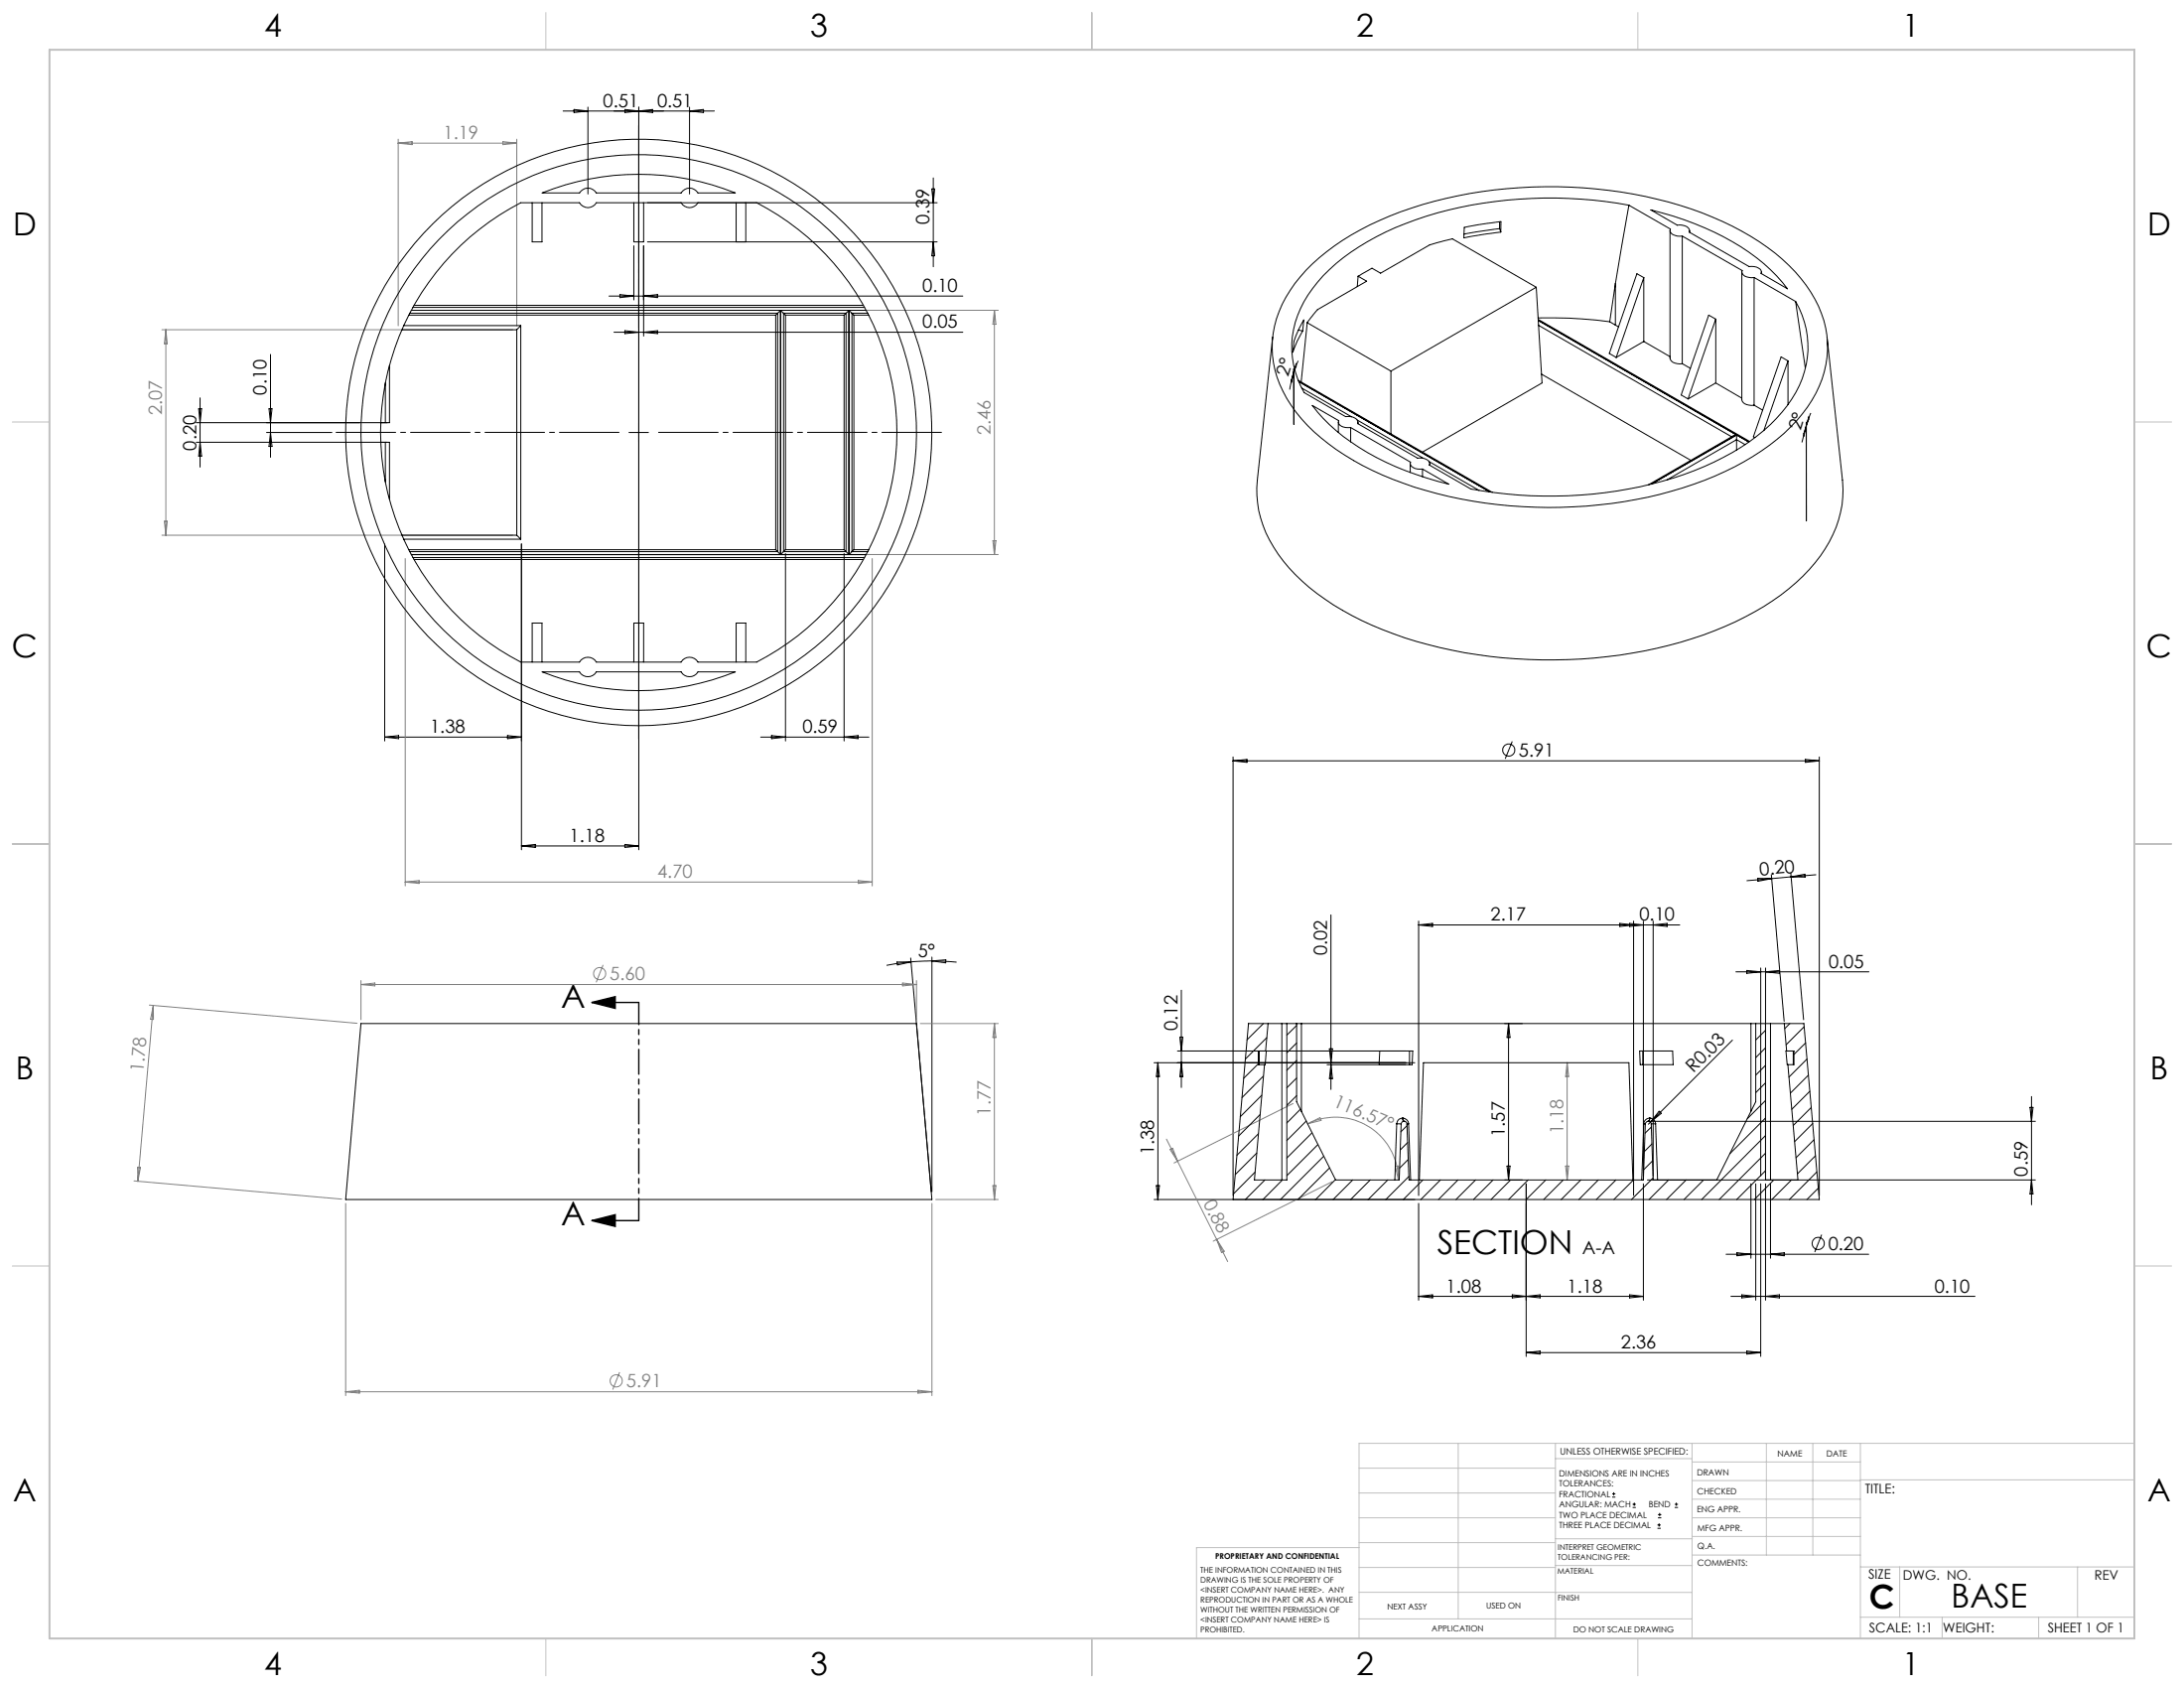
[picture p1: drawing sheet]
<svg xmlns="http://www.w3.org/2000/svg" width="559mm" height="432mm" viewBox="0 0 559 432" stroke-linecap="round" stroke-linejoin="round" font-family="sans-serif">
<g fill="none" stroke="#808080" stroke-width=".25">
<path d="M101.9 35.6v47.7M101.9 36.6h30.3M101.9 36.6l3.5-.4v.8zM128.7 36.2l3.5 .4-3.5 .4zM132.2 35.6v47.7M200.7 79.4h54.7M254.4 79.4v62.5M254.4 79.4l.4 3.5h-.8zM41.4 84.3h89.8M42.4 84.3v52.6M42.4 84.3l.4 3.6h-.7zM41.4 136.9h89.8"/>
<path d="M42.1 133.3h.7l-.4 3.6zM254 138.3h.8l-.4 3.6zM103.7 142.9v83.7M200.7 141.9h54.7M223.2 142.9v83.7M103.7 225.6h119.5M103.7 225.6l3.5-.4v.8zM219.6 225.2l3.6 .4-3.6 .4zM38.2 257.1l53.2 4.7M39.2 257.2l-3.9 45M39.2 257.2l.1 3.6-.8-.1zM92.4 250.8v10"/>
<path d="M92.4 251.8h142.1M92.4 251.8l3.5-.3v.7zM154.3 246.8l-1.8 4.5M230.9 251.5l3.6 .3-3.6 .4zM234.5 250.8v10M235.5 261.8h19.9M254.4 261.8v45M254.4 261.8l.4 3.6h-.8zM401 271.9v29.9M401 271.9l.4 3.5h-.8zM35.2 298.6l.7 .1-.6 3.5zM298.5 291.4l2.8 5.7"/>
<path d="M299.4 294l.6-.3 1.3 3.4zM301.3 297.1l12.8 25.6M330.8 282.3l-30.4 15.2M334.6 287.5a16.1 16.1 0 0 1 23.2 14.3M334.6 287.5l3.1-1.6 .3 .7zM357 298.3h.8v3.5zM400.6 298.3h.8l-.4 3.5zM34.3 302.1l53.1 4.6M88.4 307.8v49.2M238.4 307.8v49.2M239.4 306.8h16M254 303.3h.8l-.4 3.5z"/>
<path d="M311.3 317l1.9 3.1-.7 .3zM340.9 302.3l-30.5 15.2M88.4 356h150M88.4 356l3.6-.4v.8zM158.5 351l-1.7 4.5M234.9 355.6l3.5 .4-3.5 .4z"/>
<circle cx="153.4" cy="249.1" r="1.55"/>
<circle cx="157.7" cy="353.2" r="1.55"/>
</g>
<g fill="none" stroke="#000" stroke-width=".25">
<path d="M144.1 28.4h38.7M146.9 28l3.5 .4-3.5 .4zM150.4 27.4v22.2M159.9 28v.8l7.1-.8v.8zM163.4 27.4v190M176.4 27.4v22.2M176.4 28.4l3.6-.4v.8zM136.2 51.9v10h2.5v-10M138.7 49.4a66.5 66.5 0 0 1 49.4 0h-9.5a2.49 2.49 0 0 0-4.3 0h-21.7a2.49 2.49 0 0 0-4.3 0zM162.2 51.9v10h2.5v-10M174.3 51.9a2.46 2.46 0 0 0 4.3 0M188.3 51.9v10"/>
<path d="M190.8 51.9v10M193.6 51.9a66 66 0 0 1 0 117.5h-15a2.49 2.49 0 0 0-4.3 0h-21.7a2.49 2.49 0 0 0-4.3 0h-15.1a66 66 0 0 1 0-117.5h15.1a2.46 2.46 0 0 0 4.3 0h87.2M238.4 48.3h.7l-.3 3.6zM238.8 45.5v22.7M374.7 58.2l9.3-1.5v2.7l-9.5 1.5zM383.7 58.5l-9.1 1.4M383.7 56.7v1.8M383.7 58.5l.3 .9M416.8 52.5l10.6 6.1a1.23 1.23 0 0 0 1.2 1.6l1.8 .2M416.8 52.5a108.8 108.8 0 0 0-57.2 4.7 56 56 0 0 0-22.5 14.9 24 24 0 0 0-4.3 26.6l.9 1.7 10.6 6.2a2.66 2.66 0 0 1 3.2 1.4l-.2 .3 15.4 8.9a2.67 2.67 0 0 1 3.1 1.4l-.1 .4 10.6 6.1a107.1 107.1 0 0 0 59.8-5.8 51.6 51.6 0 0 0 21.2-15.5 23.6 23.6 0 0 0 2.1-26.7M416.8 52.5l-3.5 20.1M422.4 53.7a70.9 70.9 0 0 1 28.9 13.8 40.3 40.3 0 0 1 6 6.4l-6.7-3.9a1.56 1.56 0 0 0-1.8-1.8h-1.3l-15.3-8.8a1.55 1.55 0 0 0-1.8-1.8h-1.2z"/>
<path d="M427.3 59v32.7a2.22 2.22 0 0 0 2.5 1.4l.6-.1M432.3 59v.4M105.2 79.4h116.4M105.7 78.6h115.5M105.9 78.1h115M155.8 75.7h90.5M158.6 75.4l3.6 .3-3.6 .4zM162.2 62.9v13.8M164.7 62.9v23.1M164.7 75.7l3.5-.3v.7zM165.7 61.9h74.1M199.7 79.4l.8 .7"/>
<path d="M199.7 79.4l-.7 .7M199.7 79.4v62.5M217.2 79.4l.8 .7M217.2 79.4l-.7 .7M217.2 79.4v62.5M238.8 61.9l.3 3.5h-.7zM334.2 69.1a65.1 65.1 0 0 1 26.9-15.9 116.7 116.7 0 0 1 74.3 1.2 59.8 59.8 0 0 1 25.4 16.9 26 26 0 0 1 6 23.8 34.4 34.4 0 0 1-12.1 17.3 78.7 78.7 0 0 1-33 14.8 117.2 117.2 0 0 1-65.4-4.6 57.8 57.8 0 0 1-24.7-17.2 25.8 25.8 0 0 1-5-23.9 32.2 32.2 0 0 1 7.6-12.4zM347.5 70.7l3.5-2.1 2.2 1.3 12.6-7.2 5.8-1.6 21.5 12.4M347.5 70.7l2.2 1.2-12.6 7.3-2.6 3.4M347.5 70.7l-.2 2.6M393.1 73.5l1.4 24.5-30.5 17.6M393.1 73.5l-37.2 21.4"/>
<path d="M413.3 72.6l-1.4 9.7M413.3 72.6v10.5M420.6 71l-1.8-1-7 20.4 1.7 1M420.6 71v16.3M420.6 71l-7.1 20.4M430.4 60.4l15.4 8.8a1.55 1.55 0 0 0 1.7 1.8h1.3M430.4 60.4v32.6M445.7 69.6v32.7a2.22 2.22 0 0 0 2.5 1.4l.6-.1M448.8 71l10.6 6.1M448.8 71v32.6M450.7 69.6v.4M459.4 77.1l2.5 17"/>
<path d="M69.2 90.7v26.3M98.6 98v10.1M99.7 93.5v14.6h-49.5M102.8 84.3h29.4M103.3 83.3h29.9M104.6 80.6h93.9M104.8 80.1h94.2M132.2 84.3v52.6M133.2 83.3l-1 1M133.2 83.3v54.6M157.1 85h89.2M159.9 84.6l3.5 .4-3.5 .3z"/>
<path d="M164.7 85l3.5-.4v.7zM198.5 80.6v60M199 80.1v61M199 80.1l-.5 .5M200.5 80.1h16M200.5 80.1v61M200.5 80.1l.5 .5M201 80.6v60M201 80.6h15M216 80.6v60M216.5 80.1v61M216.5 80.1l-.5 .5"/>
<path d="M218 80.1h4M218 80.1v61M218 80.1l.5 .5M218.5 80.6h3.7M218.5 80.6v60M325.6 86.3l-3.9 36.5a28.1 28.1 0 0 0 6.7 20.7 61.4 61.4 0 0 0 25.4 17.6 122.2 122.2 0 0 0 67 5.4 89.1 89.1 0 0 0 34.9-14.3 39.3 39.3 0 0 0 14.7-19.2 25.8 25.8 0 0 0 1-10.2l-3.9-36.5M331 95.2l-1 4.5M331 95.2l-.6 2.6zM331 95.1v.1M331 94.3v14.3v-14.2M331.6 93v.7l-.6 1.4zM332.2 92.3l-1.2 2.8"/>
<path d="M332.2 97.3l49.6 28.6M332.2 84.4l1.1 .3M332.3 97.6l48.9 28.3M333.1 99.3l12.7 7.3M333.6 81.8l-.3 2.9a23.5 23.5 0 0 0-2.5 5.4 12.3 12.3 0 0 1 1.4-5.6zM334.5 82.6l-1.6 15.1M334.5 82.6l21.4 12.3M355.9 94.9v16.1M393.5 81.4l1-.1a111.4 111.4 0 0 1 17.4 1M393.6 81.7l54.1 31.2M393.6 82l53.9 31.1-3.2-1.8M393.7 83.2l49.4 28.5"/>
<path d="M394.4 95.7l38.2 22.1M411.9 82.3l1.4 .8M413.3 83.1l.8 .5M420.6 87.3l6.7 3.9M420.6 87.3l-7.1 4.1M430.4 93l2.1 1.2M439 81.6l-1.8-1-7.1 20.4 1.8 1.1M439 98l-7.1 4.1M439 98l6.7 3.8M439 81.6v16.4M439 81.6l-7.1 20.5M457.5 92.3l-1.8-1-7.1 20.4 .4 .2"/>
<path d="M457.5 92.3v11.2M457.5 92.3l-6.2 17.8M50.2 113.1h49.5v14.7M50.8 104.6h.8l-.4 3.5zM51.2 101.8v17.7M51.2 113.1l.4 3.6h-.8zM68.2 110.6h16.7M68.8 104.6h.8l-.4 3.5zM69.2 110.6l.4 3.6h-.8zM98.6 113.1v10.2M160.9 110.6h5M342.4 108v2.6"/>
<path d="M345.6 109.4l15.3 8.8a1.61 1.61 0 0 0 1.8 1.8h1.3M345.6 109.4a2.98 2.98 0 0 1-3.1-1.1v-.7l-6.7-3.9a50.6 50.6 0 0 0 21.2 15.6l8 3 5.7 1.6-6.7-3.9M345.6 109.4v3.6M347.3 107.5l16.9 9.7M347.5 108v.4M360.8 118.6v2.3M364 120v2M365.7 118.1l12.7 7.3M365.8 118.6v.4M444.3 111.3v1.2M444.3 111.3l-.8 .1-21.8 12.6M444.3 112.5v2.6"/>
<path d="M444.3 111.3l-21.8 12.5M444.3 111.3l-21.8 12.6M444.3 112.5l-17.9 10.3M444.3 112.5l2.2 1.2M448.8 103.6l2.2 1.3M462.1 108.2l.1 25.1M462.1 109l-.6 2.5v-.6zM462.1 109l-1.1 4.2M462.2 108v25.2M462.2 108.8l-.1 .2M462.8 106.6v.7l-.6 1.5zM463.3 105.7l-1.1 3.1"/>
<path d="M98.4 139.1v50.4M102.8 136.9h29.4M103.3 137.9h29.9M132.2 136.9l1 1M133.4 139.1v78.3M104.6 140.6h93.9M104.8 141.1h94.2M105.2 141.9h116.4M105.7 142.6h115.5M105.9 143.1h115M198.5 140.6l.5 .5M199 141.1l.7 .8"/>
<path d="M200.5 141.1l-.8 .8M200.5 141.1h16M201 140.6l-.5 .5M201 140.6h15M201 141.6v47.9M216 140.6l.5 .5M216 141.6v47.9M216.5 141.1l.7 .8M218 141.1l-.8 .8M218 141.1h4M218.5 140.6l-.5 .5M218.5 140.6h3.7"/>
<path d="M136.2 169.4v-10h2.5v10M138.7 171.9h9.6a2.49 2.49 0 0 0 4.3 0h21.7a2.49 2.49 0 0 0 4.3 0h9.5a66 66 0 0 1-49.4 0zM162.2 169.4v-10h2.5v10M188.3 169.4v-10h2.5v10M98.4 188.6h35M98.4 188.6l3.6-.4v.7zM129.9 188.2l3.5 .4-3.5 .3zM194.6 188.6h27.7M197.4 188.2l3.6 .4-3.6 .3zM216 188.6l3.5-.4v.7zM315.5 193.6v112.2M315.5 194.6h150"/>
<path d="M315.5 194.6l3.6-.3v.7zM386.9 189.7l-1.8 4.4M461.9 194.3l3.6 .3-3.6 .4zM465.5 193.6v112.2M133.4 216.4h30M133.4 216.4l3.6-.4v.8zM159.9 216l3.5 .4-3.5 .4zM340.5 234v44.7M363 235.6v70.2M363 236.6l3.5-.4v.8zM363 236.6h66.8M414.4 236.2l3.6 .4-3.6 .4z"/>
<path d="M416.9 236.2l3.6 .4-3.6 .4zM418 235.6v70.2M420.5 235.6v65.2M423 235.6v65.2M423 236.6l3.5-.4v.8zM449.7 224.7l3.6 .1-3.5 .6zM453.2 223.7l3.3 37.6M453.3 224.8l-6.3 .5M458.2 223.3l3.3 37.5M458.3 224.3l-5 .5M458.3 224.3l3.5-.7 .1 .8zM464.6 223.8l-6.3 .5"/>
<path d="M229.5 246.1h3.6l-3.5 .7zM233 245.1l5.4 61.7h-150l4-45h142.1M233.1 246.1l-6.3 .8M238.4 245.8l-5.3 .3M238.4 245.8l6.4 .3M238.4 244.8v60M238.4 245.8l3.6-.3v.8zM302.3 253.3v24.9M444.1 248.6h34.1M446.9 248.2l3.6 .4-3.6 .4zM450.5 247.6v53.2M451.7 247.6v54.2"/>
<path d="M451.7 248.6l3.6-.4v.8zM295.3 271.9h66.7M296.3 271.9v34.9M296.3 271.9l.4 3.5h-.8zM301.3 268.9h58.4M301.9 265.3h.7l-.3 3.6zM302.3 271.9l.3 3.5h-.7zM322 268.9v3.4h1.5M322 272.1l-3.8 3.7M322.2 268.9v3.4M323.3 261.8l-4.2 4.2M323.3 275.3l-5.5 5.5"/>
<path d="M324.1 265.4l-5.5 5.5M324.4 261.8l-.6 7.1h.2l-.3 3.4h-.2M324.4 261.8h3.6M324.4 261.8h-5l-3.9 45M328 261.8h1.2M328 261.8v40M329.2 261.8v40h-8.2l2.5-29.5M329.2 261.8h2.6M331.8 261.8h1.2M331.8 261.8v20l9.9 20h16.3l.5-14.3M331.8 262.3l-2.6 2.5M331.8 266.8l-2.6 2.5"/>
<path d="M331.8 271.3l-2.6 2.5M331.8 275.8l-2.6 2.5M333 261.8h115M333 261.8v22.5M339.5 272.3h20.2M340.1 268.3h.8l-.4 3.6zM340.5 272.3l.4 3.6h-.8zM353 268.9h8.5l-.2 3.4h-8.5zM360.6 268.9v3.4M385 261.8h4.5M386 261.8v40M386 261.8l.4 3.6h-.8z"/>
<path d="M419.5 268.9h8.5l.1 3.4h-8.4zM420.3 268.9v3.4M443.3 266.1l-21.6 21.5M448 261.8h1.2M448 261.8v22.5M449.2 261.8h3.8M449.2 261.8v20l-10 20M451.7 263.6l-2.5 2.4M451.7 268l-2.5 2.5M451.7 272.5l-2.5 2.5M451.7 277l-2.5 2.5M453 261.8h3.5"/>
<path d="M453 261.8v40M456.5 261.8h5l4 45h-170.2M456.5 261.8l.6 7.1M457.1 268.9h-.1l.3 3.4h.1M457.1 268.9h1.9v3.4h-1.6M457.4 272.3l2.6 29.5M457.9 261.8l-1.3 1.3M458.8 268.9v3.4M461.6 262.6l-4.6 4.7M462 266.8l-3 2.9M462.4 270.9l-4.7 4.6M462.7 275l-4.6 4.6"/>
<path d="M463.1 279.2l-4.7 4.6M321.1 299.9l-5.5 5.5M321.6 295l-5.5 5.5M322 290l-5.5 5.5M322.4 285.1l-5.5 5.5M322.8 280.2l-5.5 5.5M331.8 280.3l-2.6 2.5M332.7 283.8l-3.5 3.5M334.2 286.8l-5 4.9M335.7 289.8l-6.5 6.4M337.2 292.8l-8 7.9M338.7 295.8l-11.1 11"/>
<path d="M340.2 298.8l-8.1 8M357.4 287.5l-.5 14.3M357.4 287.5h1.1M358.9 286a1.51 1.51 0 0 1 1.5 1.5M358.9 286h.1M358.9 286a1.47 1.47 0 0 0-1.5 1.5M358.9 286l.1 .7 .2 .1M359.2 286.8a.72 .72 0 0 0-.7 .7M359.2 286.8h.1M359.2 286.8a.72 .72 0 0 1 .8 .7M360 287.5l.5 14.3h60l.5-14.3M360 287.9l-1.6 1.6"/>
<path d="M360.2 292.3l-2 1.9M360.3 296.6l-2.2 2.2M360.4 287.5l.5 14.3M360.4 287.5h-.4M385.6 298.3h.8l-.4 3.5zM420.6 287.5l-.5 14.3M420.6 287.5h.4M421.5 286.8h99.3M421.7 286.8a.79 .79 0 0 0-.7 .7M421.7 286.8h.1M421.7 286.8a.72 .72 0 0 1 .8 .7M422.1 286a1.5 1.5 0 0 1 1.5 1.5"/>
<path d="M422.1 286h.1M422.1 286a1.49 1.49 0 0 0-1.5 1.5M422.1 286l-.1 .7-.3 .1M422.5 287.5l.5 14.3M422.5 288.3l-1.6 1.6M422.7 292.6l-1.9 1.9M422.8 297l-2.2 2.2M423.6 287.5l.5 14.3M423.6 287.5h-1.1M424.5 284.3l.6 .5-2.8 2.3zM451.7 281.5l-4.6 4.7M451.7 286l-9.1 9.2"/>
<path d="M451.7 290.5l-16.3 16.3M451.7 295l-11.8 11.8M451.7 299.5l-7.3 7.3M463.4 283.3l-4.6 4.6M463.8 287.4l-4.6 4.6M464.1 291.5l-4.6 4.7M464.5 295.7l-4.6 4.6M464.9 299.8l-7.1 7M519.4 283.3h.8l-.4 3.5zM519.8 280.5v27.7M295.9 303.3h.8l-.4 3.5zM323.6 301.8l-5 5"/>
<path d="M328.1 301.8l-5 5M341.7 301.7l-5.1 5.1M346.1 301.8l-5 5M350.6 301.8l-5 5M355.1 301.8l-5 5M360.5 301l-5.9 5.8M363 307.8v24.8M363.1 301.8l1.1-29.9h52.6l1 29.9M364.1 301.8l-5 5M368.5 301.8l-5 5M373 301.8l-4.9 5M377.5 301.8l-5 5"/>
<path d="M382 301.8l-5 5M386.5 301.8l-5 5M390.5 302.8v44.2M391 301.8l-5 5M395.5 301.8l-5 5M400 301.8l-5 5M404.5 301.8l-5 5M408.9 301.8l-4.9 5M413.5 301.8l-5.1 5M417.9 301.8l-5 5M420.5 302.8v29.8M421.5 301.8h99.3"/>
<path d="M423 301.3l-5.6 5.5M426.9 301.8l-5 5M431.4 301.8l-5 5M435.9 301.8l-5 5M448 302.8v19.1M449.2 302.8v29.8M450.5 302.8v44.2M451.7 302.8v29.8M453 302.8v19.1M453.8 301.8l-4.9 5M458.4 301.8l-5 5M465.2 303.9l-2.9 2.9"/>
<path d="M466.1 315.8l-1.8 4.5M519.8 301.8l.4 3.6h-.8zM363 331.6l3.5-.4v.8zM386.9 331.2l7.2 .8v-.8l-7.2 .8zM416.9 331.2l3.6 .4-3.6 .4zM420.5 331.6h-57.5M441.6 320.9h36.5M442.9 331.6h62.4M444.4 320.5l3.6 .4-3.6 .3zM445.7 331.2l3.5 .4-3.5 .4zM451.7 331.6l3.6-.4v.8zM453 320.9l3.5-.4v.7z"/>
<path d="M390.5 346h60M390.5 346l3.6-.4v.8zM446.9 345.6l3.6 .4-3.6 .4zM412.5 383h.8M412.5 382.1h.8M412.9 381.7v.9M417.7 385.6h.8M417.7 384.8h.8M418.1 384.4v.8M424.1 390.9h.8M424.1 390.1h.8M424.2 388.3h.9"/>
<path d="M424.2 387.5h.9M424.5 389.7v.8M424.6 387v.9M428.5 385.6h.8M428.5 384.8h.8M428.9 384.4v.8"/>
<circle cx="163.4" cy="110.6" r="75"/>
<circle cx="163.4" cy="110.6" r="71.1"/>
<circle cx="386" cy="191.9" r="1.55"/>
<circle cx="465.2" cy="318.1" r="1.56"/>
</g>
<path d="M151.4 256.4h12M151.4 256.4l6-1.4v3zM151.4 312.2h12M151.4 312.2l6-1.5v3z" fill="none" stroke="#000" stroke-width=".35"/>
<path d="M158.4 110.6h-72.5M163.4 105.6v-72.5M163.4 115.6v72.5M168.4 110.6h72.5" fill="none" stroke="#000" stroke-width=".25" stroke-dasharray="15.2 1.3 1.3 1.3" stroke-dashoffset="-.1"/>
<path d="M163.4 256.4v55.8" fill="none" stroke="#000" stroke-width=".35" stroke-dasharray="6.3 1.3 1.3 1.3 1.3 1.3" stroke-dashoffset=".7"/>
<g fill="none" stroke="#c0c0c0" stroke-width=".25">
<path d="M139.7 3.2v9.5M279.4 3.2v9.5M419.1 3.2v9.5M3.1 107.9h9.6M546.1 107.9h9.5M3.1 215.9h9.6M546.1 215.9h9.5M3.1 323.8h9.6M546.1 323.8h9.5M347.7 375.6h50.3M373.1 369.2v44.9M398 369.2v49.9"/>
<path d="M398 373.1h34.9M432.9 369.2v49.9M432.9 378.7h43.1M432.9 374h43.1M451.9 369.2v28.6M463.8 369.2v28.6M476 369.2v49.9M476 378.6h70.1M546.1 369.2h-198.4v49.9M347.7 394.6h50.3M347.7 388.3h50.3M347.7 381.9h50.3"/>
<path d="M347.7 395.9h-41.6v23.2M398 393.6h35M432.9 383.5h43.1M432.9 388.3h43.1M432.9 393h43.1M433 397.8h43M139.7 419.1v9.6M279.4 419.1v9.6M347.7 414.1h85.2M347.7 401h50.3M347.7 407.3h50.3M398 407.4h34.9"/>
<path d="M398 400.5h35M419.1 419.1v9.6M476 413.7h70.1M476 400.8h70.1M486.1 400.8v12.9M496.9 413.7v5.4M521.6 413.7v5.4M531.6 400.8v12.9"/>
</g>
<path d="M12.7 12.7h533.4v406.4h-533.4z" fill="none" stroke="#c0c0c0" stroke-width=".5"/>
<path d="M151.4 256.4l6-1.4v3zM151.4 312.2l6-1.5v3z" fill="#000"/>
<g font-size="8.5">
<text x="143.6" y="257.7">A</text>
<text x="143.6" y="313.5">A</text>
<text x="367.7" y="320.9">SECTION</text>
<text x="478.3" y="411.4">C</text>
<text x="499.3" y="411.3">BASE</text>
</g>
<g font-size="8.1">
<text x="67.6" y="9.3">4</text>
<text x="207.3" y="9.3">3</text>
<text x="347" y="9.3">2</text>
<text x="486.7" y="9.3">1</text>
<text x="3.3" y="60.1">D</text>
<text x="549.4" y="60.1">D</text>
<text x="3" y="168">C</text>
<text x="549.1" y="168">C</text>
<text x="4" y="276">B</text>
<text x="550.1" y="276">B</text>
<text x="3.3" y="383.9">A</text>
<text x="549.4" y="383.9">A</text>
<text x="67.6" y="428.4">4</text>
<text x="207.3" y="428.4">3</text>
<text x="347" y="428.4">2</text>
<text x="486.7" y="428.4">1</text>
</g>
<g font-size="4.7">
<text x="154.3" y="27.4">0.51</text>
<text x="168.2" y="27.4">0.51</text>
<text x="237.8" y="57.3" transform="rotate(-90 237.8 57.3)">0.39</text>
<text x="236" y="74.7">0.10</text>
<text x="236" y="83.9">0.05</text>
<text x="68.2" y="101" transform="rotate(-90 68.2 101)">0.10</text>
<text x="329.6" y="96.5" transform="rotate(-72 329.6 96.5)">2°</text>
<text x="460.7" y="110.3" transform="rotate(-73 460.7 110.3)">2°</text>
<text x="50.2" y="115.2" transform="rotate(-90 50.2 115.2)">0.20</text>
<text x="110" y="187.5">1.38</text>
<text x="205.3" y="187.5">0.59</text>
<text x="388.6" y="193.6">5.91</text>
<text x="145.7" y="215.4">1.18</text>
<text x="450.3" y="224" transform="rotate(-5 450.3 224)">0.20</text>
<text x="381.4" y="235.6">2.17</text>
<text x="419.5" y="235.6">0.10</text>
<text x="234.9" y="244.9" transform="rotate(-1 234.9 244.9)">5°</text>
<text x="339.5" y="244.3" transform="rotate(-90 339.5 244.3)">0.02</text>
<text x="467.9" y="247.6">0.05</text>
<text x="301.3" y="263.6" transform="rotate(-90 301.3 263.6)">0.12</text>
<text x="433.3" y="274.6" transform="rotate(-45 433.3 274.6)">R0.03</text>
<text x="385" y="290.8" transform="rotate(-90 385 290.8)">1.57</text>
<text x="295.3" y="295.4" transform="rotate(-90 295.3 295.4)">1.38</text>
<text x="518.8" y="300.9" transform="rotate(-90 518.8 300.9)">0.59</text>
<text x="404.8" y="320.9">A-A</text>
<text x="467.8" y="319.8">0.20</text>
<text x="370" y="330.6">1.08</text>
<text x="401" y="330.6">1.18</text>
<text x="495" y="330.6">0.10</text>
<text x="414.7" y="345">2.36</text>
</g>
<g font-size="4.7" fill="#808080">
<text x="113.4" y="35.6">1.19</text>
<text x="41.4" y="106.3" transform="rotate(-90 41.4 106.3)">2.07</text>
<text x="253.4" y="111.3" transform="rotate(-90 253.4 111.3)">2.46</text>
<text x="168.2" y="224.6">4.70</text>
<text x="156" y="250.8">5.60</text>
<text x="36.7" y="274.3" transform="rotate(-85 36.7 274.3)">1.78</text>
<text x="253.4" y="285.4" transform="rotate(-90 253.4 285.4)">1.77</text>
<text x="340.9" y="283" transform="rotate(23 340.9 283)">116.57°</text>
<text x="400" y="290.1" transform="rotate(-90 400 290.1)">1.18</text>
<text x="307.8" y="307.7" transform="rotate(63 307.8 307.7)">0.88</text>
<text x="160.2" y="354.9">5.91</text>
</g>
<g font-size="3.4">
<text x="477.2" y="381.9">TITLE:</text>
<text x="478.1" y="404">SIZE</text>
<text x="486.9" y="404">DWG. NO.</text>
<text x="535.9" y="404.1">REV</text>
<text x="478.2" y="417.6">SCALE: 1:1</text>
<text x="497.1" y="417.7">WEIGHT:</text>
<text x="523.9" y="417.6">SHEET 1 OF 1</text>
</g>
<text font-size="2.4" x="399.2" y="372.1">UNLESS OTHERWISE SPECIFIED:</text>
<g font-size="2.2">
<text x="398.9" y="377.7">DIMENSIONS ARE IN INCHES</text>
<text x="434.2" y="377.3">DRAWN</text>
<text x="454.8" y="372.5">NAME</text>
<text x="467.3" y="372.6">DATE</text>
<text x="398.9" y="380.3">TOLERANCES:</text>
<text x="398.9" y="383">FRACTIONAL</text>
<text x="434.3" y="382.2">CHECKED</text>
<text x="398.9" y="385.6">ANGULAR: MACH</text>
<text x="398.9" y="388.3">TWO PLACE DECIMAL</text>
<text x="421.9" y="385.6">BEND</text>
<text x="434.2" y="386.9">ENG APPR.</text>
<text x="398.9" y="390.9">THREE PLACE DECIMAL</text>
<text x="434.3" y="391.6">MFG APPR.</text>
<text x="434.3" y="396.3">Q.A.</text>
<text x="434.3" y="400.5">COMMENTS:</text>
</g>
<g font-size="2.1">
<text x="354.9" y="411.6">NEXT ASSY</text>
<text x="380.3" y="411.6">USED ON</text>
<text x="366.3" y="417.4">APPLICATION</text>
<text x="402.5" y="417.5">DO NOT SCALE DRAWING</text>
</g>
<g font-size="2">
<text x="310.9" y="398.8">PROPRIETARY AND CONFIDENTIAL</text>
<text x="398.6" y="396.5">INTERPRET GEOMETRIC</text>
<text x="398.6" y="399">TOLERANCING PER:</text>
<text x="307.2" y="402.4">THE INFORMATION CONTAINED IN THIS</text>
<text x="307.2" y="404.9">DRAWING IS THE SOLE PROPERTY OF</text>
<text x="307.2" y="407.5">&lt;INSERT COMPANY NAME HERE&gt;. ANY</text>
<text x="398.5" y="402.6">MATERIAL</text>
<text x="307.2" y="410">REPRODUCTION IN PART OR AS A WHOLE</text>
<text x="307.2" y="412.5">WITHOUT THE WRITTEN PERMISSION OF</text>
<text x="398.5" y="409.4">FINISH</text>
<text x="307.2" y="415">&lt;INSERT COMPANY NAME HERE&gt; IS</text>
<text x="307.2" y="417.6">PROHIBITED.</text>
</g>
</svg>
